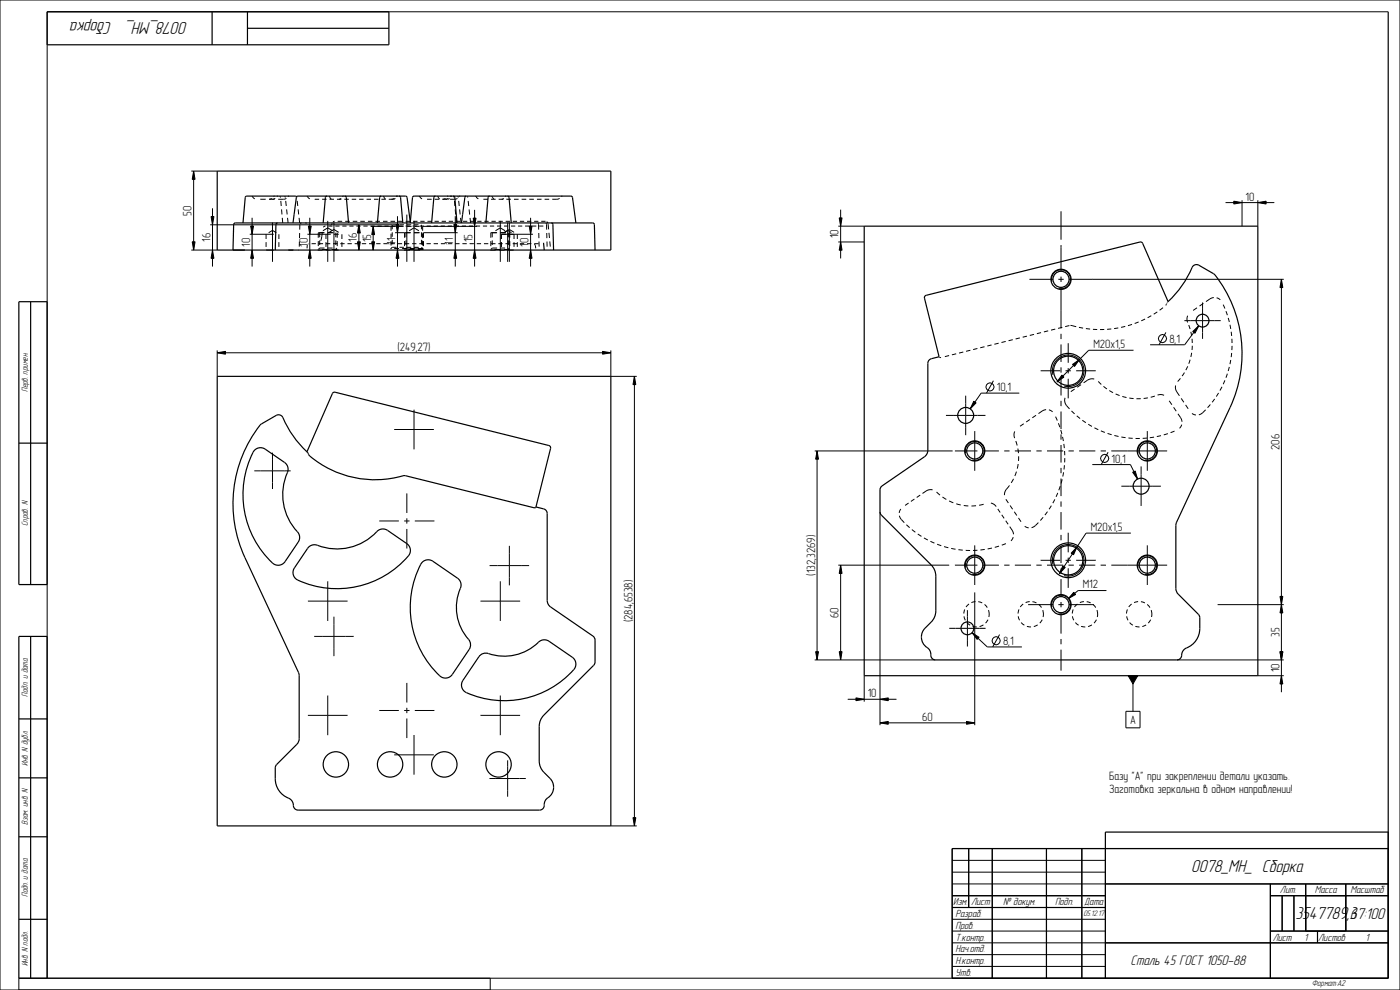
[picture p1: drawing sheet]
<svg xmlns="http://www.w3.org/2000/svg" width="594mm" height="420mm" viewBox="0 0 594 420" stroke-linecap="round" stroke-linejoin="round" font-family="sans-serif">
<g fill="none" stroke="#000" stroke-width=".51">
<path d="M20 5h145v14h-145zM90 5v14M105 12h60M105 5v14M589 5v410h-185v-55h185M92.2 72.6h167v33.5h-167zM117.8 94.6l-.7 .6-.3 10.9M125.8 83.5l-.5-.3h-20.8l-.5 .6-.9 10.8M138.7 83.2l-.6 .6-1 10.8M146.3 83.2l.7 .6 .9 10.8M161.7 83.2l-.6 .6-1 10.8M169.3 83.2l.7 .6 .9 10.8"/>
<path d="M174 93.9h.1M174.1 94.6l.9-10.8 .7-.6h66.5l.7 .6 1.4 10.8M174.1 94.3l-1.4-10.5-.4-.6h-45.9l-.7 .5-1.4 10.9M184.7 83.2l-.6 .6-1 10.8M192.3 83.2l.7 .6 .9 10.8M197.8 83.2h.1M197.9 83.2l-.7 .5-1.4 10.9M207.8 83.2l-.7 .6-1 10.8M215.3 83.2l.7 .6 .9 10.8M233.9 94.6l.7 .6 .3 10.9M366.7 95.9h167v190.8h-167zM98.9 106.1l.2-10.9 .7-.6h151.7l.7 .6 .3 10.9"/>
<path d="M230.6 103l.3 3.1M483.7 102.7l-90.7 22.6M484.8 103.2l10.8 24.7a55.9 55.9 0 0 0 10.8-15.2l1-.4 1.1 .1 7 4.2M8 128h12v120h-12zM13 128v120M392.2 126.5l6.2 24.9-3.2 .8a2.05 2.05 0 0 0-1.5 2l-.2 37.9-1.3 1.7-18.3 12.6-.5 1.4v9.3l.6 1.4 21.1 21.2a6.8 6.8 0 0 1 2 4.7v14.7a6.8 6.8 0 0 1-2 4.8l-2.6 2.6a5.6 5.6 0 0 0 1.7 9l.7 2.1a2.07 2.07 0 0 0 2 2.4h102.4a2.02 2.02 0 0 0 2.1-2M92.2 159.7h167v190.7h-167zM141 167l-10.8 24.7M142.2 166.4l90.7 22.6M521.9 172.9l-22.7 48.6M8 188h12M107.9 191.1a3.5 3.5 0 0 1 4.6-.5l8.2 5.6a3.5 3.5 0 0 1 1.2 4.3 23.9 23.9 0 0 0 4.9 26.1l.3 1.6-.4 1.4-5.7 8.6a3.5 3.5 0 0 1-5.4 .6 39.5 39.5 0 0 1-7.7-47.7z"/>
<path d="M110.3 180.4l6.9-4.2a2.03 2.03 0 0 1 2.9 1 42.4 42.4 0 0 0 10.1 14.5M130.2 191.7l.9 1.4a43.6 43.6 0 0 0 40.8 8.7l54.2 13.5 1 .1 .3-.3M233.6 190.2l-6.2 24.9M227.4 215.1l3.2 .8a2.05 2.05 0 0 1 1.6 2l.1 37.9 1.3 1.7 18.3 12.6 .6 1.4v9.3l-.6 1.5-21.1 21.1a6.8 6.8 0 0 0-2 4.8v14.7a6.8 6.8 0 0 0 2 4.7l2.6 2.7a5.6 5.6 0 0 1-1.8 8.9l-.7 2.1a2.07 2.07 0 0 1-2 2.4h-102.4a2.02 2.02 0 0 1-2-2M103.9 236.6l22.7 48.6M130.9 232.1a3.5 3.5 0 0 1 3.8-.8 23.6 23.6 0 0 0 26-6.4 3.5 3.5 0 0 1 3.8 .1l8.1 5.6a3.5 3.5 0 0 1 .7 5.2 39.3 39.3 0 0 1-48 9.6 3.5 3.5 0 0 1-.4-4.5zM179.1 238.6a3.5 3.5 0 0 1 4.6-.5l10.4 7.2a3.5 3.5 0 0 1 1.2 4.3 20.6 20.6 0 0 0 3.9 22.2l.5 1.9-.3 1.2-7.5 11.2a3.5 3.5 0 0 1-5.3 .6 39.6 39.6 0 0 1-7.5-48.1zM498.9 223l.2 27.7 .8 1.4 8.6 8.5M126.4 246.1h.1M8 270h12v145h-12zM13 270v145M203.6 278.1l1.1-.7 1.2-.3a23.9 23.9 0 0 0 14.8 .2 31.7 31.7 0 0 0 8.8-5.5l1.6-.4 1.5 .4 10.2 7a3.5 3.5 0 0 1 .6 5.3 38.9 38.9 0 0 1-46.6 9 3.5 3.5 0 0 1-.4-4.5z"/>
<path d="M509 262.1a17.9 17.9 0 0 1-.4 7.4 8.8 8.8 0 0 1-5.1 5.3M126.9 286.7l-.1 27.7-.8 1.4-8.6 8.5M8 305h12M8 330h12M116.8 325.8a17.9 17.9 0 0 0 .5 7.4 8.8 8.8 0 0 0 5 5.4M8 355h12M411 360v25M421 360v55M444 360v55M459 360v55M589 353h-120v62M404 380h65"/>
<path d="M469 375h120M539 380h50M539 375v40M544 380v15M549 380v15M554 375v20M571 375v20M8 390h12M404 385h65M469 400h120M539 395h50M559 395v5"/>
<circle cx="453.2" cy="157.3" r="7.4"/>
<circle cx="453.2" cy="157.3" r="6.2"/>
<circle cx="453.2" cy="237.7" r="7.4"/>
<circle cx="453.2" cy="237.7" r="6.2"/>
<circle cx="142.5" cy="324.3" r="5.4"/>
<circle cx="165.5" cy="324.3" r="5.4"/>
<circle cx="188.5" cy="324.3" r="5.4"/>
<circle cx="211.5" cy="324.3" r="5.4"/>
</g>
<g fill="none" stroke="#000" stroke-width=".42">
<path d="M0 0h594v420h-594zM589 5h-569v410M81.2 72.6h11M82.2 72.6l.6 3.5h-1.2zM82.2 72.6v33.5M89.6 91.9h1.2l-.6 3.5zM90.2 88.4v24.7M106 99.4h6.9M106.4 95.9h1.2l-.6 3.5zM106.9 83.3h.1M107 92.4v20.7M107 83.3l.1 .1"/>
<path d="M107.1 83.4h.1M107.1 83.5h.1M107.2 83.5l.9 .8M108.1 84.3v.1M110.4 84.5h2.3M114.2 84.5h2.3M115.3 84.1l-1.2 .4M116.1 83.3h.1M116.2 83.3h-.1M116.2 83.2v.1M116.3 83.2h-.1M116.3 83.2h.1"/>
<path d="M116.4 83.2h-.1M116.5 83.2h-.1M116.8 84.1l-1.2 .4M117.6 83.3h-.1M117.6 83.2v.1M117.8 83.2h-.2M117.9 83.2h-.1M118.7 83.3h.1M118.8 83.3v.1M118.8 83.4h.1M118.9 83.5h.1M118.9 83.5l.1 .2"/>
<path d="M119 83.7v.1M119.1 85.2l.2 2.2M119.5 88.8l.1 2.2M119.8 92.4l.2 2.2M120.8 83.3h.1M120.8 83.3v.1M120.8 83.4l.1 .1M120.9 83.5h.1M121 83.5v.1M121 83.6h.1M121 83.6v.1M121 83.7h.1"/>
<path d="M121.1 83.7v.1M121.2 85.2l.2 2.2M121.5 84.1l-1 .4h-2.5M121.6 88.8l.2 2.2M122 92.4l.2 2.2M122.3 83.3h-.1M122.3 83.3h.1M122.4 83.2l-.1 .1M122.5 83.2h-.1M122.6 83.2h-.1M122.6 83.2h.1M125.9 83.6v.2"/>
<path d="M126.1 85.2l.2 2.2M126.5 88.8l.2 2.2M126.9 92.4l.2 2.2M127.1 98.9v2.1M127.2 95.2v2.2M127.4 94.8h.1M127.5 94.8h-.1M127.6 94.7h-.1M127.7 94.6l-.1 .1M127.7 94.6h.1M127.8 94.6h-.1M127.8 94.6h.1"/>
<path d="M127.9 94.6h-.1M129.5 94.6h.4M129.9 94.6h.1M130 94.6v.1M130 94.7h.1M130.3 83.3h.1M130.4 83.3v.1M130.4 83.4l1 1M130.4 99.4h7.9M130.8 95.9h1.2l-.6 3.5zM131.4 92.4v20.7M133.5 84.5h1.9"/>
<path d="M136.7 84.5h1.9M136.8 98.4l-.7 3.8M137.4 98.7h-2.4v2.2M138.1 95.9l-.9 .5M138.1 95.9h.1M139.1 98.7h2.4M139.3 95.9h1.8M139.6 83.3h.1M139.6 83.3l.2 .1M139.8 83.4v.1M139.8 84.5h1.9M139.8 83.5h.1"/>
<path d="M139.9 83.5v.1M139.9 83.6l.1 .3M140 83.9l.1 .1M140.1 84l.4 .3M140.3 96h.1M140.5 95.8l-.2 .2M140.5 84.3v.1M140.9 94.8h.1M140.9 94.8l-.2 .6M141 94.5l-.1 .2M142 93.9l-.7 .2M142.3 95.9h1.7"/>
<path d="M143 84.5h1.8M143.1 98.7h.1M143.1 98.7v2.2M143.3 93.9h1.9M144.7 84.2l-.9 .3M145.2 95.9h1.8M145.3 83.4h.1M145.4 83.3l-.1 .1M145.4 83.3h.1M145.5 83.2l-.1 .1M145.6 83.2h-.1M145.6 83.2h.1"/>
<path d="M145.7 83.2h-.1M145.7 83.2h.1M146.1 84.5h1.9M146.5 93.9h1.9M148.2 95.9h1.8M149.2 84.5h1.9M149.7 93.9h1.9M151.2 95.9h1.8M152.3 95.4l.6 3.5h-1.2zM152.3 95.4v10.7M152.4 84.5h1.9M152.9 93.9h1.9"/>
<path d="M154.2 95.9h1.8M155.5 84.5h1.9M156.1 93.9h1.9M157.2 95.9h1.8M158.3 96l.6 3.5h-1.2zM158.3 96v10.1M158.7 84.5h1.9M159.3 93.9h1.9M160.2 95.9h1.7M161.8 84.5h1.9M162.5 93.9h1.9M162.6 83.3h.1"/>
<path d="M162.6 83.3l.1 .1M162.7 83.4h.1M162.8 83.4h.1M162.8 83.4v.1M162.8 83.5l.2 .4M163 83.9l.1 .1M163.1 84l.3 .3M163.1 95.9h1.8M163.4 84.3h.1M163.5 84.3v.1M165.7 93.9h1.9M165.9 96v1.9"/>
<path d="M165.9 99.2v1.8M166.1 95.9h1.8M166.4 95.4v1.9M166.4 98.5v2M167.3 84.1l-1.2 .4M167.6 98.7h6.5M167.7 84.2l-.7 .3h-2M167.7 84.2h.1M167.9 96h-10.6M168 95.2h1.2l-.6 3.5zM168.1 83.3h.1M168.2 83.2l-.1 .1"/>
<path d="M168.3 83.2h-.1M168.3 95.4h-79.1M168.3 83.4h.1M168.4 83.2h-.1M168.4 83.3l-.1 .1M168.5 83.2h-.1M168.5 83.3h-.1M168.5 83.2v.1M168.6 83.2h-.1M168.6 83.2h.1M168.6 91.7v21.4M168.7 83.2h-.1"/>
<path d="M168.7 83.2h.1M168.9 93.9h1.9M169.1 95.9h1.8M169.3 96h2M169.5 95.4h1.9M171.6 98.7v2.2M172.1 95.9h1.8M172.1 93.9h1.9M172.6 96h2M172.6 95.4h1.9M174.1 94.4v.2M175.1 95.9h1.8"/>
<path d="M175.3 93.9h1.8M175.7 98.7h2.4M175.7 95.4h1.9M176 96h2M177.8 83.3h.1M177.9 83.3h.1M178 83.3v.1M178 83.4h.1M178 95.9h1.8M178.1 83.5h.1M178.1 83.5l.9 .8M178.4 93.9h1.8"/>
<path d="M178.8 95.4v1.9M178.8 98.5v2M179 84.3l.1 .1M179.3 99.2v1.8M179.9 84.5h.1M181 95.9h1.8M181.2 84.5h1.9M181.4 93.9h1.8M184 95.9h1.8M184.4 93.9h1.8M184.4 84.5h2M185.6 83.3h.1"/>
<path d="M185.7 83.3v.1M185.7 83.4h.1M185.8 83.4h.1M185.8 83.4v.1M185.8 83.5l.2 .4M186 83.9l.1 .1M186.1 84l.5 .4M187 95.9h1.8M187.4 93.9h1.8M187.7 84.5h1.9M189 84.1l-1.2 .4M189.8 83.3h-.1"/>
<path d="M189.9 83.2l-.1 .1M190 95.9h1.8M190.1 83.2h-.2M190.2 84.1l-1.2 .4M190.4 93.9h1.8M190.7 84.2l-.8 .3M190.8 84.2h-.1M190.9 83.3h.1M191 83.3h-.1M191 83.3h.1M191.1 83.2l-.1 .1M191.2 83.2h-.1"/>
<path d="M191.3 83.2h-.1M191.3 83.2h.1M191.4 83.3l-.1 .1M191.5 83.3h-.1M191.5 83.2v.1M191.6 83.2h-.1M191.6 83.2h.1M191.7 83.2h-.1M191.8 83.2h-.1M192.4 83.3h.1M192.4 83.3l.2 .2M192.6 95.2h1.2l-.6 3.5z"/>
<path d="M192.6 83.5h.1M192.6 83.5v.1M192.6 83.6h.1M192.7 83.6v.1M192.7 83.7v.1M192.8 85.2l.2 2.2M193 95.9h1.7M193.1 88.8l.2 2.2M193.2 91.7v21.4M193.4 93.9h1.8M193.5 92.4l.1 2.2M194.1 84.1l-.9 .4h-2.2"/>
<path d="M194.2 83.3h.1M194.2 98.7h-14.5v2.2M194.2 83.3v.1M194.2 83.4l.1 .1M194.3 83.5h.1M194.4 83.5v.1M194.4 83.6h.1M194.4 83.6v.1M194.4 83.7h.1M194.4 83.7l.1 .1M194.6 85.2l.2 2.2M194.8 87.4h.1"/>
<path d="M194.9 83.3h-.1M195 83.2l-.1 .1M195 88.8l.2 2.2M195.2 83.2h-.2M195.2 83.2h.1M195.4 92.4l.2 2.2M195.9 95.9h1.8M196.5 93.9h1.8M197.9 83.2h.1M198.3 83.4l.2 .4M198.6 85.2l.3 2.2M198.9 95.9h1.8"/>
<path d="M199 88.9l.3 2.1M199.4 92.5l.3 2.1M199.5 93.9h1.8M200.8 92.5h1.2l-.6 3.5zM201.4 89v24.1M201.7 83.3h.1M201.8 83.3l.1 .1M201.9 95.9h1.8M201.9 83.4h.1M202 83.4v.1M202 83.5h.1M202.1 83.5l.9 .9"/>
<path d="M202.4 96h-23.1v1.9M202.5 93.9h1.8M203.8 84.5h.1M204.9 95.9h1.8M205.1 84.5h1.9M205.5 93.9h1.8M207.9 95.9h1.8M208.3 84.5h2M208.5 93.9h1.8M208.6 83.3h.1M208.7 83.3v.1M208.7 83.4h.1"/>
<path d="M208.8 83.4h.1M208.8 83.4v.1M208.8 83.5l.2 .4M209 83.9l.1 .1M209.1 84l.5 .4M210.7 98.7h-2.5v2.2M210.9 95.9h1.7M211.5 93.9h1.8M211.6 84.5h1.9M212.3 98.7h2.4M212.7 99.4h13.4M213.7 84.2l-.8 .3"/>
<path d="M213.8 84.2h-.1M213.8 95.9h1.8M214.4 83.3l-.1 .1M214.4 83.3h.1M214.5 83.3h-.1M214.5 83.2v.1M214.6 93.9h1.8M214.6 83.2h-.1M214.7 83.2h-.1M214.8 83.2h-.1M214.8 84.5h2M216.3 98.7v2.2"/>
<path d="M216.8 95.9h1.8M217.6 93.9h1.8M218.1 84.5h1.9M219.8 95.9h1.8M220.6 93.9h1.8M221.3 84.5h2M222.8 95.9h1.8M223.6 93.9h1.8M224.5 95.9h1.2l-.6 3.5zM224.6 84.5h1.9M225.1 92.4v20.7M225.8 95.9h1.8"/>
<path d="M226.6 93.9h1.8M227.8 84.5h2M228.2 94.7l.1 .1M228.3 94.8l.1 .1M228.4 94.9h.1M228.4 94.9v.1M228.4 95l.1 .1M228.5 95.1h.1M228.5 95.1v.1M228.5 95.2l.1 2.2M228.6 98.9l.1 2.1M228.7 95.9h1.8"/>
<path d="M229.6 93.9h1.8M231.1 84.5h1.9M231.6 94.7h.1M231.6 94.7l.1 .1M231.7 94.8l.1 .1M231.8 94.9h.1M231.8 94.9v.1M231.8 95l.1 .1M231.9 95.1h.1M231.9 95.1v.1M231.9 95.2v2.2M231.9 94l.5 .6"/>
<path d="M232 98.9v2.1M232.5 94.7v.1M232.5 94.8v.2M232.5 95l.3 2.3M232.9 98.8l.2 2.2M237.4 84.1l-.9 .4h-2.2M238.2 83.3h.1M238.3 83.3h-.1M238.3 83.2v.1M238.4 83.2h-.1M238.5 83.2h-.1M238.6 83.2h-.1"/>
<path d="M355.7 95.9h11M356.1 92.4h1.2l-.6 3.5zM356.7 88.9v20.7M520 85.9h20.7M523.5 85.3l3.5 .6-3.5 .6zM527 84.9v11M533.7 85.9l3.5-.6v1.2zM533.7 84.9v11M81.2 106.1h11M81.6 102.6h1.2l-.6 3.5zM90.2 106.1l.6 3.5h-1.2zM107 106.1l.6 3.5h-1.2z"/>
<path d="M126.9 106.1h.1M127 102.5v2.1M130.3 105.4h.1M130.3 104.3v1.1M130.3 104.3h.1M130.3 104.2v.1M130.4 104.1l-.1 .1M130.4 103.8v.3M130.7 103.5l-.1 .1M130.7 103.5h.1M130.8 103.5h-.1M130.8 103.4h.1"/>
<path d="M130.9 103.4h.1M131 103.4h-.1M131 103.4h.1M131.4 106.1l.6 3.5h-1.2zM132.2 103.4h1.8M135 102.3v2.1M135 105.8h.1M135.2 103.4h1.9M135.4 103.4h.1M135.5 103.3h.1M136.6 105.8h2.5M138.3 103.4h1.8"/>
<path d="M140.7 105.8h2.4M141.3 103.4h1.9M143.1 102.3v2.1M143.1 105.8h.1M144.4 103.4h1.8M147.4 103.4h1.9M150.5 103.4h1.8M151.7 102.6h1.2l-.6 3.5zM153.5 103.4h1.9M156.6 103.4h1.8M157.7 102.6h1.2l-.6 3.5zM159.6 103.4h1.9"/>
<path d="M162.7 103.4h1.8M165.7 103.4h1.8M165.9 105.4h.1M165.9 102.3v1.9M166.4 101.7v1.9M167.3 105.4h2M168.3 104.9h-1.9l-.7 .7M168.6 106.1l.6 3.5h-1.2zM168.8 103.4h1.8M169.5 104.9h1.9M170.6 105.4h2M171.6 102.3v2.1"/>
<path d="M171.6 105.8h.1M171.8 103.4h1.8M172.6 104.9h1.9M173.3 105.8h2.4M174 105.4h2M174.9 103.4h1.8M175.7 104.9h1.9M177.3 105.8h2.4M177.3 105.4h2M177.9 103.4h1.8M178.8 104.9l.7 .7M178.8 101.7v1.9"/>
<path d="M179.3 102.3v1.9M179.7 102.3v2.1M179.7 105.8h.1M181 103.4h1.8M184 103.4h1.8M187.1 103.4h1.8M190.1 103.4h1.8M193.1 103.4h1.9M193.2 106.1l.6 3.5h-1.2zM196.2 103.4h1.8M199.2 103.4h1.9M201.4 106.1l.6 3.5h-1.2z"/>
<path d="M202.3 103.4h1.8M205.3 103.4h1.9M208.2 102.3v2.1M208.2 105.8h.1M208.4 103.4h1.8M209.9 105.8h2.4M211.4 103.4h1.9M213.9 105.8h2.4M214.5 103.4h1.8M216.3 102.3v2.1M216.3 105.8h.1M217.5 103.4h1.9"/>
<path d="M220.6 103.4h1.8M223.6 103.4h1.9M225.1 106.1l.6 3.5h-1.2zM226.7 103.4h1.8M226.7 103.6h.1M226.8 103.6l.5 1.8M228.7 102.5v2.1M232.1 102.5v2.1M233.3 102.4l.2 2.2M355.7 102.6h11M356.7 102.6l.6 3.5h-1.2zM446.3 119.5a4 4 0 0 1 3.5-5 4 4 0 0 1 4.4 4.3 4 4 0 0 1-5.1 3.6"/>
<path d="M463.5 118.5h81.2M543.7 118.5l.6 3.5h-1.2zM543.7 118.5v175.2M447.7 139.6l-1.8 .5M450.7 138.9l-1.8 .4M453.7 138.1l-1.8 .5M454.2 138.1h.7M454.9 138.1h.1M454.9 138.1l1.7 .5M457.8 138.9l1.8 .3M460.7 139.4l1.8 .2M463.7 139.7l1.8 .1"/>
<path d="M468.5 139.8h-1.8M471.5 139.6l-1.8 .1M474.5 139.1l-1.8 .3M477.4 138.5l-1.7 .4M480.3 137.6l-1.7 .6M483.1 136.6l-1.7 .6M485.8 135.3l-1.6 .8M488.4 133.9l-1.5 .9M488.5 133.9h-.1M491 132.3l-1.5 1M493.4 130.5l-1.4 1.1M494.4 129.8h.1"/>
<path d="M494.6 129.5h.1M494.7 129.4l-.1 .1M494.7 129.4h.1M494.8 129.2l-.1 .2M494.9 129.2h-.1M494.9 129v.2M495 129h-.1M495 128.9v.1M495 128.7h.1M495.1 128.6h.1M495.1 128.5v.1M495.2 128.4h.1"/>
<path d="M495.4 128.3h-.1M495.4 128.2v.1M495.4 128.2h.1M495.5 128.1h.1M495.6 128l-.1 .1M503.9 133.9l-.3 1.5 .3 1.4M504.4 137.9l.5 1.7M507.9 130.6l-1.7 1.1M508.6 138.2l-6 8.1h-14.6M510.6 128.7l-1.6 1.1M514.9 126.2l-1.2 .4-2 1.4M515 126.2h-.1"/>
<path d="M516.2 126.3h.1M516.2 126.3l.9 .4M517.1 126.7h.1M517.1 126.7l.6 .5M517.7 127.2h.1M519 129.2l.7 1.7M520.2 132v.1M520.2 132.1l.6 1.6M521.1 134.9l.5 1.7M521.9 137.8l.3 1.7M92.2 149.7l3.5-.6v1.2zM92.2 148.7v11"/>
<path d="M92.2 149.7h167M255.7 149.1l3.5 .6-3.5 .6zM259.2 148.7v11h11M269.2 159.7l.6 3.5h-1.2zM269.2 159.7v190.7M398.5 151.5l.2 .2M398.7 151.7h.1M398.8 151.7h.1M398.8 151.7h.2M399 151.7h.1M399.2 151.7h-.2M399.3 151.7h-.1"/>
<path d="M399.7 151.6h.1M402.7 150.8l-1.8 .5M405.7 150.1l-1.8 .4M408.7 149.3l-1.8 .5M411.7 148.6l-1.8 .4M414.7 147.8l-1.8 .5M417.7 147.1l-1.8 .4M420.7 146.3l-1.8 .5M423.7 145.6l-1.8 .5M426.7 144.9l-1.8 .4M429.7 144.1l-1.8 .5M432.7 143.4l-1.8 .4"/>
<path d="M435.7 142.6l-1.8 .5M438.7 141.9l-1.8 .4M441.7 141.1l-1.8 .5M444.7 140.4l-1.8 .4M446.8 159a6.7 6.7 0 0 1 5.8-8.4 6.7 6.7 0 0 1 7.3 7.3 6.7 6.7 0 0 1-8.4 5.9M450.5 159.1l.9 .9-2.9 2zM455.1 154.6l2.9-2-2.1 2.9zM480.9 148.6h-19l-13.4 13.4M494.7 141l-2.9 5.3M502.5 158.1l-.9 1.5M503.9 155.4l-.8 1.6M505 152.6l-.6 1.7"/>
<path d="M505.2 140.8l.4 1.7M505.6 149.7l-.3 1.7M505.8 143.7l.1 1.8M505.9 146.7l-.1 1.8M506 140.7l2.6-2.5-1.6 3.2zM520.8 158.5l-.6 1.7M521.6 155.7l-.5 1.7M521.9 154.4v.1M522.2 152.7l-.3 1.7M522.4 140.7l.2 1.8M522.6 149.7l-.2 1.8M522.7 143.7v1.8"/>
<path d="M522.7 146.7v1.8M413.2 170.2l.9 .7-2.4 2.6zM421.5 161.5l-2.9 5.3M432.5 166.8h-16.2l-4.6 6.7M434.4 179.8l-1.6 1M437 178l-1.6 1M439.6 176.2l-1.6 1.1M443.8 173.8l-1.2 .3-2 1.4M443.8 173.8h.1M445 173.9h.1M445 173.9l1.6 .8M446.6 174.7h.1"/>
<path d="M447.3 175.7h.1M447.9 176.8l.7 1.6M449.1 179.5v.1M449.1 179.6l.6 1.7M451.9 168.8a4.3 4.3 0 0 0 1.9 4.7M454.6 174.3l1.3 1.3M456 165l-1.7 1.2M456.8 176.4l1.5 1.2M458.7 163.2l-1.7 1.1M459.2 178.3l1.5 1M461.7 180l1.6 .9M461.8 161.1l-2 1.3"/>
<path d="M461.8 161.1h.1M463.3 160.7l-1.5 .4M463.3 160.7h.1M463.3 160.7l1 .1M464.3 160.8h.1M466 161.8l1.3 1.3M468.2 163.9l1.4 1.1M470.7 165.7l1.5 .9M473.3 167.1l1.7 .7M476.2 168.2l1.8 .4M479.2 168.9l1.8 .2M484 169.1l-1.8 .1"/>
<path d="M487 168.8l-1.8 .2M490 168l-1.8 .5M491.1 167.6l1.4-.2 1.4 .3M495.3 168.9h.1M496.1 170l1.1 1.7M497.9 172.8l1.2 1.7M498.8 163.5l.1 1.9 1.5 2.5M499.8 175.6l1.2 1.8M500.8 160.5l-1.1 1.4M501 177.4h.1M501.1 177.4l.3 .7M501.2 169l1.1 1.7"/>
<path d="M501.4 178.1h.1M501.4 178.1l.1 .8M501.5 178.9h.1M503 171.8l1.1 1.6M504.9 174.5h.1M505.7 175.4h.1M505.8 175.4l1.1 .6M506.9 176h.1M506.9 176l.5 .1M508.7 176h-.1M508.7 176h.1M510 175.3l-1.3 .7"/>
<path d="M510.1 175.3h-.1M511.5 173.9l-1.4 1.4M513.5 171.6l-1.1 1.4M515.4 169.2l-1.1 1.5M517 166.7l-1 1.5M518.5 164.1l-.9 1.6M519.7 161.4l-.7 1.6M345.7 191.3h58.5M346.7 191.3l.6 3.5h-1.2zM346.7 191.3v88.7M409.7 192.3a4 4 0 0 1 3.5-5 4 4 0 0 1 4.4 4.4 4 4 0 0 1-5.1 3.5M430.5 183l-.3 1.5 .3 1.4"/>
<path d="M431 187.1l.6 1.9M431.9 190.3l.2 2M432 196.9l-.4 1.9M432.2 193.6l-.1 1.9M450.1 182.4l.4 1.8M450.8 185.3l.4 1.8M451.4 188.3l.2 1.8M451.6 197.4l-.2 1.8M451.7 191.3l.1 1.8M451.8 194.4l-.1 1.8M463.4 197.1h16.2l3.1 6.1M464.4 181.5l1.6 .8"/>
<path d="M467.1 182.8l1.7 .7M469.9 183.9l1.7 .5M470.2 191.8l-3 5.3M472.8 184.7l.1 .1M472.9 184.8l1.7 .4M475.8 185.4l1.8 .3M478.8 185.8l1.8 .2M481.8 186h1.8M482.9 192.3a4 4 0 0 1 3.5-5 4 4 0 0 1 4.4 4.4 4 4 0 0 1-5.1 3.5M486.6 185.8l-1.8 .2M489.6 185.4l-1.8 .3M492.6 184.8l-1.8 .4"/>
<path d="M495.5 184l-1.7 .5M495.5 184h.1M498.3 182.9l-1.7 .7M499.4 182.4h.1M500.5 181.7h.1M500.8 181.3l-.3 .4M500.8 181.3h.1M501.2 180.6l-.4 .7M501.2 180.6h.1M501.4 180.1h.1M501.4 180.1l-.2 .5M373.4 217.1v90.6"/>
<path d="M381.5 217.6h.1M381.6 218.8l.4 1M382 219.8h.1M382 219.8l1.7 1.9M382.2 216l-.7 1.6M382.2 215.9v.1M383 215.1h.1M385.5 213.4l-1.5 1M388 211.7l-1.5 1M390.4 210l-1.5 1M395.7 207.8l-2 .1-2.3 1.5M397.4 208.7l1.4 1.3"/>
<path d="M398.8 210h.1M399.9 210.8l1.6 1.1M402.7 212.5l1.8 .8M405.7 213.7l1.9 .5M408.9 214.5l2 .1M414.1 214.5l-1.9 .2M417.3 213.9l-1.9 .5M420.4 213.4l1.3 .5 1 1M423.3 215.9l1.1 1.5M425 218.4l1 1.5M426.8 211.8l1.1 1.6M428.3 205.9l-1.8 2.4-.3 1.8"/>
<path d="M428.6 214.5l1 1.5M430 203.1l-.9 1.8M430.3 217.1l1.1 1.6M431.3 200.1l-.7 1.8M432.1 219.8l1.1 1.5M442.6 219.5l-1.2 1.3M444.4 217.1l-1.1 1.4M446.1 214.5l-1 1.6M447.5 211.9l-.8 1.6M448.8 209.1l-.7 1.7M449.8 206.3l-.6 1.7M450.7 203.3l-.5 1.8"/>
<path d="M451.3 200.4l-.4 1.8M480.6 200.4l1-.6 1.1 3.4zM355.7 239.8h47M356.7 239.8l.6 3.5h-1.2zM356.7 239.8v40.2M384.6 222.6l1.4 1.3M386.9 224.7l1.5 1.1M389.4 226.5l1.6 1.1M392 228.2l1.7 .9M394.8 229.7h.1M394.8 229.7l1.7 .7M397.6 230.9l1.8 .6"/>
<path d="M400.6 231.9l1.8 .5M403.6 232.7l1.8 .3M406.6 233.2l1.9 .2M409.7 233.5h1.9M414.7 233.4l-1.8 .1M417.8 233.1l-1.8 .2M420.9 232.5l-1.9 .4M423.9 231.7l-1.8 .5M426.7 220.9l1 1.5M426.8 230.6l-1.8 .7M427.9 230.1h.1M428.4 223.4l1.2 1.7"/>
<path d="M429 229.4h-.1M429.6 225.1v.1M429.6 225.2l.3 .6M429.7 228.4l-.7 1M429.7 228.4h.1M429.9 225.8v.1M429.9 225.9l.1 .7M429.9 227.9h.1M429.9 227.9l-.2 .5M430 226.6h.1M430 226.6v.1M434.8 223.3h.1"/>
<path d="M434.8 223.3l.4 .3M435.2 223.6h.1M435.3 223.6l.7 .2M436 223.8h.1M436 223.8l.5 .1M437.7 223.8v.1M437.7 223.8h.1M440.6 221.7l-1.7 1.6-1.2 .5M446.8 239.4a6.7 6.7 0 0 1 5.8-8.4 6.7 6.7 0 0 1 7.3 7.3 6.7 6.7 0 0 1-8.4 5.9M456.9 232.1l-1.4 3.3-1-.7zM479.8 226.2h-19l-11.3 17.1M409.7 240.8a4 4 0 0 1 3.5-5 4 4 0 0 1 4.4 4.3 4 4 0 0 1-5.1 3.6"/>
<path d="M413.6 251.3v56.4M446.3 257.6a4 4 0 0 1 3.5-5.1 4 4 0 0 1 4.4 4.4 4 4 0 0 1-5.1 3.5M451 240l1 .7-2.5 2.6zM455.6 251.3l.8 .9-3.1 1.8zM469.4 250.5h-12l-4.1 3.5M482.9 240.8a4 4 0 0 1 3.5-5 4 4 0 0 1 4.4 4.3 4 4 0 0 1-5.1 3.6M516.6 256.5h28.1M543.1 253h1.2l-.6 3.5zM543.7 256.5l.6 3.5h-1.2zM345.7 280h51.2M346.1 276.5h1.2l-.6 3.5zM356.1 276.5h1.2l-.6 3.5z"/>
<path d="M412.4 268.4l3 2-.8 .8zM412.4 268.4l6.5 6.1h14.7M424.1 269.2l-2.9 5.3M499.3 280h45.4M543.1 276.5h1.2l-.6 3.5zM359.7 296.7h20.7M363.2 296.1l3.5 .6-3.5 .6zM366.7 286.7v11M373.4 296.7l3.5-.6v1.2zM533.7 286.7h11M543.7 286.7l.6 3.5h-1.2zM373.4 306.7l3.5-.6v1.2z"/>
<path d="M373.4 306.7h40.2M410.1 306.1l3.5 .6-3.5 .6zM259.2 350.4h11M268.6 346.9h1.2l-.6 3.5zM411 360v25M421 360v55M444 360v55M459 360v55M469 360v55M404 365h65M404 370h65M404 375h185"/>
<path d="M404 380h65M539 380h50M539 375v40M544 380v15M549 380v15M554 375v20M571 375v20M404 385h65M404 390h65M404 395h65M404 400h185M539 395h50"/>
<path d="M559 395v5M208 415v5M404 415v-55h185v55h-581v5M404 405h65M404 410h65"/>
<circle cx="493.2" cy="143.6" r="1.72"/>
<circle cx="420" cy="164.1" r="1.72"/>
<circle cx="468.7" cy="194.5" r="1.72"/>
<circle cx="422.6" cy="271.8" r="1.72"/>
</g>
<g fill="#000">
<path d="M82.2 72.6l.6 3.5h-1.2zM89.6 91.9h1.2l-.6 3.5zM106.4 95.9h1.2l-.6 3.5zM130.8 95.9h1.2l-.6 3.5zM152.3 95.4l.6 3.5h-1.2zM158.3 96l.6 3.5h-1.2zM168 95.2h1.2l-.6 3.5zM192.6 95.2h1.2l-.6 3.5zM200.8 92.5h1.2l-.6 3.5zM224.5 95.9h1.2l-.6 3.5zM356.1 92.4h1.2l-.6 3.5zM523.5 85.3l3.5 .6-3.5 .6z"/>
<path d="M533.7 85.9l3.5-.6v1.2zM81.6 102.6h1.2l-.6 3.5zM90.2 106.1l.6 3.5h-1.2zM107 106.1l.6 3.5h-1.2zM131.4 106.1l.6 3.5h-1.2zM151.7 102.6h1.2l-.6 3.5zM157.7 102.6h1.2l-.6 3.5zM168.6 106.1l.6 3.5h-1.2zM193.2 106.1l.6 3.5h-1.2zM201.4 106.1l.6 3.5h-1.2zM225.1 106.1l.6 3.5h-1.2zM356.7 102.6l.6 3.5h-1.2z"/>
<path d="M543.7 118.5l.6 3.5h-1.2zM506 140.7l2.6-2.5-1.6 3.2zM92.2 149.7l3.5-.6v1.2zM255.7 149.1l3.5 .6-3.5 .6zM269.2 159.7l.6 3.5h-1.2zM455.1 154.6l2.9-2-2.1 2.9zM413.2 170.2l.9 .7-2.4 2.6zM450.5 159.1l.9 .9-2.9 2zM346.7 191.3l.6 3.5h-1.2zM480.6 200.4l1-.6 1.1 3.4zM356.7 239.8l.6 3.5h-1.2zM456.9 232.1l-1.4 3.3-1-.7z"/>
<path d="M451 240l1 .7-2.5 2.6zM455.6 251.3l.8 .9-3.1 1.8zM543.7 256.5l.6 3.5h-1.2zM543.1 253h1.2l-.6 3.5zM346.1 276.5h1.2l-.6 3.5zM356.1 276.5h1.2l-.6 3.5zM412.4 268.4l3 2-.8 .8zM543.1 276.5h1.2l-.6 3.5zM363.2 296.1l3.5 .6-3.5 .6zM373.4 296.7l3.5-.6v1.2zM543.7 286.7l.6 3.5h-1.2zM373.4 306.7l3.5-.6v1.2z"/>
<path d="M410.1 306.1l3.5 .6-3.5 .6zM268.6 346.9h1.2l-.6 3.5z"/>
</g>
<path d="M419.7 260.6a5.4 5.4 0 0 0-7.8-4.8 5.4 5.4 0 0 0-.8 9.1 5.4 5.4 0 0 0 8.5-3.4l.1-.9M442.7 260.6a5.4 5.4 0 0 0-7.8-4.8 5.4 5.4 0 0 0-.8 9.1 5.4 5.4 0 0 0 8.5-3.4l.1-.9M465.7 260.6a5.4 5.4 0 0 0-7.8-4.8 5.4 5.4 0 0 0-.8 9.1 5.4 5.4 0 0 0 8.5-3.4l.1-.9M488.7 260.6a5.4 5.4 0 0 0-7.8-4.8 5.4 5.4 0 0 0-.7 9.1 5.4 5.4 0 0 0 8.5-3.4v-.9" fill="none" stroke="#000" stroke-width=".42" stroke-dasharray="1.8 1.2" stroke-linecap="butt"/>
<!-- layer: AXES -->
<g fill="none" stroke="#000" stroke-width=".42">
<path d="M114 98.7l1.6-.9 1.6 .9M115.6 94.4v16.7M116.2 99.4h-3.3v2M118.3 99.4v2M137 97.9l2.1-1.2 2 1.2M137.7 98.7h-2.1v2M139.1 93.7v17.4M139.1 98.7h2M139.7 98.6l2-1.2 2 1.2M140.3 99.4h-2v2M141.7 94.4v16.7M141.7 99.4h2"/>
<path d="M142.5 98.7v2M145.1 99.4v2M172.6 91v20.1M173.6 97.9l2.1-1.2 2 1.2M174.3 98.7h-2.1v2M175.7 93.7v17.4M175.7 98.7h2M179.1 98.7v2M210.2 97.9l2.1-1.2 2 1.2M210.9 98.7h-2v2M212.3 93.7v17.4M212.3 98.7h2"/>
<path d="M213.8 98.7l1.6-.9 1.6 .9M214.1 98.6l2-1.2 2 1.2M214.7 99.4h-2v2M215.4 94.4v16.7M215.7 98.7v2M216.1 99.4h2v2M216.1 94.4v16.7M219.5 99.4v2M450.2 89.6v12.1M112.9 102.7v2M112.9 106.1h3.3M118.3 102.7v2"/>
<path d="M126.6 106.1h.2M134.8 106.1h2M135.6 102v1.9M137.7 105.2h-2.1l-.5 .5M138.2 106.1h2.1M138.3 102.7v2M139.1 105.2h2M141.6 106.1h2.1M142.5 105.2l.5 .5M142.5 102v1.9M145.1 106.1h.1M145.1 102.7v2"/>
<path d="M171.4 106.1h2.6M172.2 102v1.9M174.3 105.2h-2.1l-.5 .5M175.7 106.1h2.5M175.7 105.2h2M179.1 105.2l.5 .5M179.1 102v1.9M179.9 106.1h.1M208 106.1h2.3M208.9 102v1.9M210.9 105.2h-2l-.6 .5M211.8 106.1h2.3"/>
<path d="M212.3 105.2h2M212.7 102.7v2M215.7 106.1h2.3M215.7 105.2l.5 .5M215.7 102v1.9M218.1 102.7v2M219.5 106.1h.1M219.5 102.7v2M233.6 106.1h.1M436.8 118.5h10M449 118.5h2.3M450.2 104v11.1"/>
<path d="M450.2 117.4v2.2M453.6 118.5h10M450.2 121.9v17.4M502.5 136h15.4M510.2 128.3v15.4M441.5 157.3h8.3M450.2 141.6v2.3M450.2 146.1v7.5M450.2 155.8v2.3M452.1 157.3h2.3M453.2 145.6v8.3M453.2 156.2v2.2"/>
<path d="M456.6 157.3h8.3M175.7 173.8v16.8M401.3 176.2h16.8M409.7 167.9v16.7M450.2 160.3v7.5M450.2 170.1v2.2M450.2 174.6v7.4M453.2 160.7v8.3M107.9 199.8h15.4M115.6 192v15.5M167.2 182.2h16.9M405.2 191.3h9.5"/>
<path d="M413.6 182.9v16.8M417 191.3h6.8M426.1 191.3h2.2M430.6 191.3h6.9M439.7 191.3h2.3M444.2 191.3h6.9M450.2 184.3v2.2M450.2 188.8v7.4M450.2 198.5v2.3M453.3 191.3h2.3M457.9 191.3h6.8M467 191.3h2.2"/>
<path d="M471.5 191.3h23.7M484.2 197.9v16.8M486.8 182.9v16.8M172.6 209.3v8.3M172.6 219.9v2.2M450.2 203v7.5M450.2 212.7v2.3M450.2 217.2v7.5M475.8 206.3h16.7M160.9 221h8.3M171.5 221h2.2M172.6 224.4v8.3"/>
<path d="M176 221h8.3M207.7 240h16.8M216.1 231.6v16.7M405.2 239.8h9.5M413.6 231.4v16.8M417 239.8h6.8M426.1 239.8h2.2M430.6 239.8h6.9M439.7 239.8h2.3M441.5 237.7h8.3M444.2 239.8h6.9M450.2 226.9v2.3"/>
<path d="M450.2 231.5v7.4M452.1 237.7h2.3M453.2 226v8.3M453.2 236.6v2.2M453.3 239.8h2.3M456.6 237.7h8.3M457.9 239.8h6.8M467 239.8h2.2M471.5 239.8h23.7M486.8 231.4v16.8M130.6 255h16.9M139.1 246.6v16.8"/>
<path d="M203.9 255h16.8M212.3 246.6v16.8M410.5 258.9v15.4M436.2 256.5h10.6M449 256.5h2.3M450.2 241.2v2.2M450.2 245.7v7.4M450.2 255.4v2.2M450.2 259.9v8.9M453.2 241.1v8.3M453.6 256.5h10.5M133.3 270h16.8"/>
<path d="M141.7 261.6v16.8M402.7 266.6h15.5M450.2 271.1v2.2M450.2 275.6v8.9M139.1 295.1v16.8M172.6 289.7v8.3M212.3 295.1v16.8M130.6 303.5h16.9M160.9 301.4h8.3M171.5 301.4h2.2M172.6 300.3v2.2M172.6 304.8v8.3"/>
<path d="M175.7 311.8v16.9M176 301.4h8.3M203.9 303.5h16.8M167.2 320.2h16.9M207.7 330.3h15.4M215.4 322.6v15.4"/>
</g>
<g fill="none" stroke="#000" stroke-width=".51">
<path d="M98.9 106.1h5M122.3 106.1h2.2M483.7 102.7l.6 .1 .5 .4M515.5 116.6a54.1 54.1 0 0 1 6.4 56.3M393 125.3l-.6 .4-.2 .8M142.2 166.4l-.7 .1-.5 .5M110.3 180.4a54.1 54.1 0 0 0-6.4 56.2M232.9 189l.6 .5 .1 .7M499.2 221.5l-.3 1.5M503.5 274.8a3.4 3.4 0 0 0-2.1 3.2M508.5 260.6l.5 1.5M126.6 285.2l.3 1.5"/>
<path d="M117.4 324.3l-.6 1.5M122.3 338.6a3.4 3.4 0 0 1 2.2 3.1"/>
<circle cx="450.2" cy="118.5" r="4.3"/>
<circle cx="450.2" cy="118.5" r="3.4"/>
<circle cx="510.2" cy="136" r="2.71"/>
<circle cx="409.7" cy="176.2" r="3.4"/>
<circle cx="413.6" cy="191.3" r="4.3"/>
<circle cx="413.6" cy="191.3" r="3.4"/>
<circle cx="486.8" cy="191.3" r="4.3"/>
<circle cx="486.8" cy="191.3" r="3.4"/>
<circle cx="484.2" cy="206.3" r="3.4"/>
<circle cx="413.6" cy="239.8" r="4.3"/>
<circle cx="413.6" cy="239.8" r="3.4"/>
<circle cx="486.8" cy="239.8" r="4.3"/>
<circle cx="486.8" cy="239.8" r="3.4"/>
<circle cx="450.2" cy="256.5" r="4.3"/>
<circle cx="450.2" cy="256.5" r="3.4"/>
<circle cx="410.5" cy="266.6" r="2.71"/>
</g>
<!-- layer: DETAILS -->
<path d="M478.7 286.7h4l-2 3.5z" fill="#000"/>
<path d="M478.7 286.7h4l-2 3.5zM480.7 290.2v11.6M477.7 301.8h6v7h-6z" fill="none" stroke="#000" stroke-width=".42"/>
<g font-size="7.6">
<text x="47.5" y="9.4" transform="rotate(-180 47.5 9.4)">Сборка</text>
<text x="79.7" y="9.4" transform="rotate(-180 79.7 9.4)">0078_МН_</text>
<text x="505.4" y="370.1">0078_МН_ Сборка</text>
<text x="549.6" y="390.1">3547789,367:100</text>
</g>
<text font-size="6.1" x="479.7" y="409.6">Сталь 45 ГОСТ 1050-88</text>
<g font-size="5.1">
<text x="528.5" y="85.1">10</text>
<text x="81.3" y="91.5" transform="rotate(-90 81.3 91.5)">50</text>
<text x="355.8" y="101.2" transform="rotate(-90 355.8 101.2)">10</text>
<text x="89.3" y="102.6" transform="rotate(-90 89.3 102.6)">16</text>
<text x="106.1" y="104.6" transform="rotate(-90 106.1 104.6)">10</text>
<text x="130.6" y="104.6" transform="rotate(-90 130.6 104.6)">10</text>
<text x="151.4" y="102.6" transform="rotate(-90 151.4 102.6)">16</text>
<text x="157.5" y="102.8" transform="rotate(-90 157.5 102.8)">15</text>
<text x="167.8" y="103.9" transform="rotate(-90 167.8 103.9)">11</text>
<text x="192.3" y="103.9" transform="rotate(-90 192.3 103.9)">11</text>
<text x="200.5" y="102.8" transform="rotate(-90 200.5 102.8)">15</text>
<text x="224.3" y="104.6" transform="rotate(-90 224.3 104.6)">10</text>
<text x="168.6" y="148.8">(249,27)</text>
<text x="463.9" y="147.7">M20х1,5</text>
<text x="496.1" y="145.4">8,1</text>
<text x="422.9" y="165.9">10,1</text>
<text x="542.8" y="190.9" transform="rotate(-90 542.8 190.9)">206</text>
<text x="471.6" y="196.2">10,1</text>
<text x="462.8" y="225.3">M20х1,5</text>
<text x="345.8" y="244.3" transform="rotate(-90 345.8 244.3)">(132,3269)</text>
<text x="459.4" y="249.7">M12</text>
<text x="355.8" y="262.1" transform="rotate(-90 355.8 262.1)">60</text>
<text x="268.3" y="264" transform="rotate(-90 268.3 264)">(284,6538)</text>
<text x="425.6" y="273.6">8,1</text>
<text x="542.8" y="270.2" transform="rotate(-90 542.8 270.2)">35</text>
<text x="542.8" y="285.2" transform="rotate(-90 542.8 285.2)">10</text>
<text x="368.1" y="295.8">10</text>
<text x="391.2" y="305.8">60</text>
<text x="479.5" y="307">A</text>
<text x="470.6" y="331">Базу &quot;А&quot; при закреплении детали указать.</text>
<text x="470.6" y="336.3">Заготовка зеркальна в одном направлении!</text>
</g>
<g font-size="4.5">
<text x="543.1" y="379.1">Лит.</text>
<text x="557.9" y="379.1">Масса</text>
<text x="573" y="379.1">Масштаб</text>
<text x="404.4" y="384.1">Изм.</text>
<text x="405.4" y="389.1">Pазраб.</text>
<text x="412" y="384.1">Лист</text>
<text x="425.6" y="384.1">№ докум.</text>
<text x="447.6" y="384.1">Подп.</text>
<text x="460" y="384.1">Дата</text>
<text x="405.4" y="394.1">Пров.</text>
<text x="405.4" y="399.1">Т.контр.</text>
<text x="540" y="399.1">Лист</text>
<text x="553.4" y="399.1">1</text>
<text x="559.3" y="399.1">Листов</text>
<text x="579.4" y="399.1">1</text>
<text x="405.4" y="404.1">Нач.отд.</text>
<text x="405.4" y="409.1">Н.контр.</text>
<text x="405.4" y="414.1">Утв.</text>
</g>
<g font-size="3.8">
<text x="11.8" y="166.4" transform="rotate(-90 11.8 166.4)">Перв. примен.</text>
<text x="11.8" y="223.2" transform="rotate(-90 11.8 223.2)">Справ. N</text>
<text x="11.8" y="295.6" transform="rotate(-90 11.8 295.6)">Подп. и дата</text>
<text x="11.8" y="325" transform="rotate(-90 11.8 325)">Инв. N дубл.</text>
<text x="11.8" y="350" transform="rotate(-90 11.8 350)">Взам. инв. N</text>
<text x="11.8" y="380.6" transform="rotate(-90 11.8 380.6)">Подп. и дата</text>
<text x="11.8" y="410" transform="rotate(-90 11.8 410)">Инв. N подл.</text>
<text x="556.6" y="418.4">Формат:А2</text>
</g>
<text font-size="3.5" x="459.6" y="388.7">05.12.17</text>
</svg>
